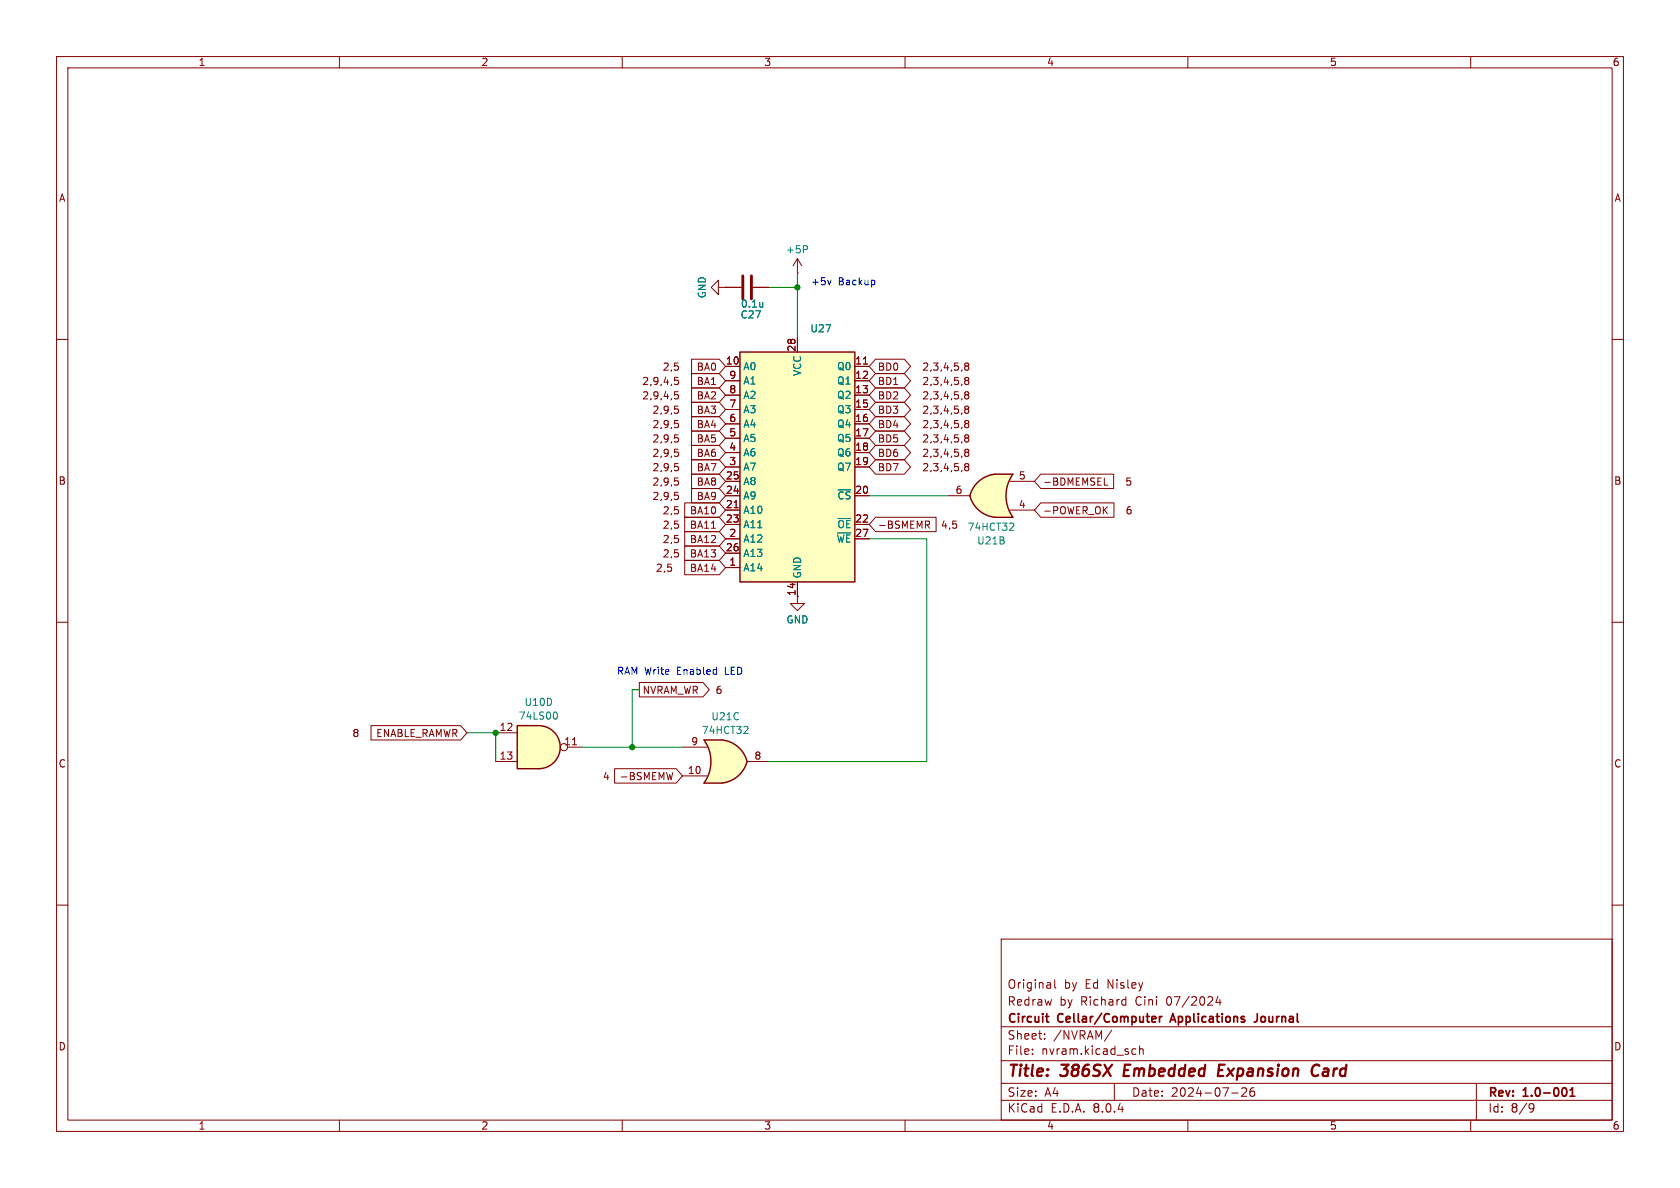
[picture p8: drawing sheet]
<svg xmlns="http://www.w3.org/2000/svg" width="297mm" height="210mm" viewBox="0 0 297 210" stroke-linecap="round" stroke-linejoin="round" font-family="sans-serif">
<g fill="none" stroke="#840000" stroke-width=".18">
<path d="M10 10h277v190h-277zM12 12h273v186h-273zM60 10v2M110 10v2M160 10v2M210 10v2M260 10v2M10 60h2M285 60h2M10 110h2M285 110h2M10 160h2"/>
<path d="M285 160h2M177 166h108v32h-108zM186.5 173.2v1.3l.2 .2M198.9 176.7l.1 .1M199 176.2v1.5M199 177.6l-.1 .1M215.3 176.1l-.3 1.1h.9M215.7 176.7v1M60 198v2M110 198v2M160 198v2M177 194.5h108"/>
<path d="M177 191.5h108M177 187.5h108M177 181.5h108M182.5 186.3v.1M182.5 185.5v.1M184.7 183.6v.1M184.7 182.8v.1M196.5 182.1l-1.3 2M197 191.5v3M200.2 186.3h.6M200.2 185.5h.6M201.5 185.5l.2-.1 .3 .1 .1 .9"/>
<path d="M201.5 184.9v1.5M210 198v2M217.7 193.2h1.2M220.3 192.4v.5l-.8 .9h.9M221.2 192.4a1.17 1.17 0 0 0-.1 1.3h.6l.1-.5-.3-.3h-.3l-.2 .3M260 198v2M261 191.5v6.5M270.6 195.1l.5 .1a.99 .99 0 0 1-.4 1.4h-.2M271.2 195.7l-.3 .3h-.3"/>
</g>
<path d="M184.8 179.7h.6M203.8 179.7l.5 .1v.2l-.7 .2M205 179.7v1M205.4 179.7l-.3 .1-.1 .2M207.3 179.2l-.5 1.5M222.3 179.2v1.1a.48 .48 0 0 1-.6 .4M185.3 180.7h.1M204.3 180.6l-.5 .1M207 180.3h.7M276.8 192.4l.2 .5-.2 .8M277.6 193.8h.8M277.6 192.7l.4-.4v1.5" fill="none" stroke="#840000" stroke-width=".3"/>
<path d="M198.9 188.2l-.3 2h1M215.4 189.2h.7M216.5 188.2h-.9l-.3 2h1M232 189.9a.67 .67 0 0 0 1 .1M233.2 188.4a.73 .73 0 0 0-1.1 .3" fill="none" stroke="#840000" stroke-width=".4"/>
<path d="M172.7 85.4a5.2 5.2 0 0 1 3.2-1.6l.6 5.2-5-1.4 .4-1.1z" fill="#ffffc2" stroke="#ffffc2" stroke-width=".18"/>
<path d="M175.9 83.8h3.2M175.9 91.4h3.2" fill="none" stroke="#ffffc2" stroke-width=".18"/>
<path d="M175.9 83.8h3.2a6.7 6.7 0 0 0 0 7.6h-3.2z" fill="#ffffc2"/>
<path d="M171.4 87.6l5-1.3-.5 5.1a5.1 5.1 0 0 1-4.5-3.8z" fill="#ffffc2" stroke="#ffffc2" stroke-width=".18"/>
<path d="M175.9 83.8a5.2 5.2 0 0 0-4.4 3.8 5.1 5.1 0 0 0 4.4 3.8M175.9 83.8h3.2a6.6 6.6 0 0 0 0 7.6h-3.2" fill="none" stroke="#840000" stroke-width=".25"/>
<path d="M167.6 87.6h3.8M178.6 90.2h4.3M178.6 85.1h4.3" fill="none" stroke="#840000" stroke-width=".18"/>
<path d="M179 92.5l.2 .2v.3l-.8 .7h.8" fill="none" stroke="#008484" stroke-width=".18"/>
<path d="M130.8 62.2h20.3v40.7h-20.3z" fill="#ffffc2"/>
<path d="M130.8 62.2h20.3v40.7h-20.3z" fill="none" stroke="#840000" stroke-width=".25"/>
<g fill="none" stroke="#840000" stroke-width=".18">
<path d="M141 59.7v2.5M128.3 64.8h2.5M128.3 67.3h2.5M128.3 69.9h2.5M128.3 72.4h2.5M128.3 74.9h2.5M128.3 77.5h2.5M151.1 64.8h2.6M151.1 67.3h2.6M151.1 69.9h2.6M151.1 72.4h2.6M151.1 74.9h2.6"/>
<path d="M151.1 77.5h2.6M152.6 64.4h.8M128.3 80h2.5M128.3 82.6h2.5M128.3 95.3h2.5M128.3 87.6h2.5M128.3 90.2h2.5M128.3 92.7h2.5M128.3 85.1h2.5M128.3 97.8h2.5M129.8 89.8h.7M151.1 80h2.6"/>
<path d="M151.1 82.6h2.6M151.1 95.3h2.6M151.1 87.6h2.6M151.1 92.7h2.6M128.3 100.3h2.5M141 102.9v2.5"/>
</g>
<path d="M127.1 133.3l5 1.3a5.2 5.2 0 0 1-4.4 3.8z" fill="#ffffc2" stroke="#ffffc2" stroke-width=".18"/>
<path d="M124.5 138.4h3.1M124.5 130.8h3.1" fill="none" stroke="#ffffc2" stroke-width=".18"/>
<path d="M124.5 130.8h3.1v7.6h-3.1a6.7 6.7 0 0 0 0-7.6z" fill="#ffffc2"/>
<g fill="#ffffc2" stroke="#ffffc2" stroke-width=".18">
<path d="M127.7 130.8a5.1 5.1 0 0 1 4.4 3.8l-5 1.3z"/>
<path d="M95.2 128.3a3.8 3.8 0 0 1 3.8 3.8 3.8 3.8 0 0 1-3.8 3.8z"/>
</g>
<path d="M124.5 130.8h3.1a5.1 5.1 0 0 1 4.5 3.8 5.2 5.2 0 0 1-4.4 3.8h-3.2a6.6 6.6 0 0 0 0-7.6z" fill="none" stroke="#840000" stroke-width=".25"/>
<path d="M127 50.8v-1.3l-1.3 1.3 1.3 1.3v-1.3h1.3M128.3 50.8h.1M128.3 50.8h2.8M133.1 50.8h2.8M141 48.3h.1M141 45.7l-.8 1.3M141 45.7v2.6M141 45.7l.7 1.3M120.6 137.2h4.4M120.6 132.1h4.4M132.1 134.6h3.8" fill="none" stroke="#840000" stroke-width=".18"/>
<path d="M134.8 53.5v.8M134.8 54.2h.1M142.5 43.4l.3 .3-.1 .3-.2 .1M132 128.4l.2 .2v.3l-.8 .8h.8" fill="none" stroke="#008484" stroke-width=".18"/>
<path d="M131.3 48.8v4M132.8 48.8v4" fill="none" stroke="#840000" stroke-width=".51"/>
<path d="M91.4 128.3h3.8v7.6h-3.8z" fill="#ffffc2"/>
<path d="M91.4 128.3h3.8a3.8 3.8 0 0 1 3.8 3.8 3.8 3.8 0 0 1-3.8 3.8h-3.8z" fill="none" stroke="#840000" stroke-width=".25"/>
<g fill="none" stroke="#840000" stroke-width=".18">
<path d="M128.3 50.8h.1M128.3 50.8h2.8M133.1 50.8h2.8M141 59.7v2.5M119.3 71.8h.6M119.3 76.9h.6M119.3 79.4h.6M119.3 74.3h.6M119.3 69.3h.6M119.3 69.8l.4-.1 .2 .3-.1 .5h-.5M119.3 67.3l.4-.1 .2 .2-.1 .5h-.5M119.3 66.7h.6"/>
<path d="M119.7 72.3l.2 .2v.3l-.2 .3M119.7 74.8l.2 .3v.3l-.2 .2M119.7 77.4l.2 .2v.3l-.2 .2M119.7 79.9l.2 .2v.3l-.2 .3M122.3 71.1h4.9l1.1 1.3-1.1 1.3h-4.9zM122.3 66h4.9l1.1 1.3-1.1 1.3h-4.9zM122.3 76.2h4.9l1.1 1.3-1.1 1.2h-4.9zM122.3 78.7h4.9l1.1 1.3-1.1 1.3h-4.9zM122.3 73.7h4.9l1.1 1.2-1.1 1.3h-4.9zM122.3 63.5h4.9l1.1 1.3-1.1 1.2h-4.9zM122.3 68.6h4.9l1.1 1.3-1.1 1.2h-4.9zM128.3 64.8h2.5"/>
<path d="M128.3 67.3h2.5M128.3 69.9h2.5M128.3 72.4h2.5M128.3 74.9h2.5M128.3 77.5h2.5M151.1 64.8h2.6M151.1 67.3h2.6M151.1 69.9h2.6M151.1 72.4h2.6M151.1 74.9h2.6M151.1 77.5h2.6M152.6 64.4h.8"/>
<path d="M154.8 71.1h5.1l1.1 1.3-1.1 1.3h-5.1l-1.1-1.3zM154.8 76.2h5.1l1.1 1.3-1.1 1.2h-5.1l-1.1-1.2zM154.8 78.7h5.1l1.1 1.3-1.1 1.3h-5.1l-1.1-1.3zM154.8 73.7h5.1l1.1 1.2-1.1 1.3h-5.1l-1.1-1.3zM154.8 68.6h5.1l1.1 1.3-1.1 1.2h-5.1l-1.1-1.2zM154.8 66h5.1l1.1 1.3-1.1 1.3h-5.1l-1.1-1.3zM154.8 63.5h5.1l1.1 1.3-1.1 1.2h-5.1l-1.1-1.2zM170.8 72.3l-.3-.2 .3-.3h.2l.3 .2-.3 .3M170.8 64.7l-.3-.2 .3-.3h.2l.3 .2-.3 .3M170.8 64.7l-.3 .3 .1 .3 .2 .1h.2l.3-.2v-.2l-.3-.3M170.8 67.3l-.3-.3 .3-.3h.2l.3 .3-.3 .3M170.8 67.3l-.3 .2 .1 .4 .2 .1h.2l.3-.3v-.2l-.3-.2"/>
<path d="M170.8 69.8l-.3-.2 .3-.3h.2l.3 .2-.3 .3M170.8 69.8l-.3 .2 .1 .4 .2 .1h.2l.3-.2v-.3l-.3-.2M170.8 72.3l-.3 .3 .1 .3 .2 .2h.2l.3-.3v-.2l-.3-.3M170.8 74.9l-.3-.3 .3-.3h.2l.3 .3-.3 .3M170.8 74.9l-.3 .2 .1 .4 .2 .1h.2l.3-.2v-.3l-.3-.2M170.8 77.4l-.3-.2 .3-.3h.2l.3 .2-.3 .3M170.8 77.4l-.3 .3 .1 .3 .2 .1h.2l.3-.2v-.2l-.3-.3M170.8 80l-.3-.3 .3-.3h.2l.3 .3-.3 .3M170.8 80l-.3 .2 .1 .4 .2 .1h.2l.3-.3v-.2l-.3-.2M170.8 72.3h.2M170.8 77.4h.2M170.8 80h.2"/>
<path d="M170.8 74.9h.2M170.8 69.8h.2M170.8 67.3h.2M170.8 64.7h.2M119.3 82h.6M119.3 84.5h.6M119.3 87h.6M119.7 82.4l.2 .3v.3l-.2 .2M119.7 85l.2 .2v.3l-.2 .3M119.7 87.5l.2 .3v.3l-.2 .2M121 99.1h6.2l1.1 1.2-1.1 1.3h-6.2zM121 96.5h6.2l1.1 1.3-1.1 1.3h-6.2z"/>
<path d="M121 91.4h6.2l1.1 1.3-1.1 1.3h-6.2zM121 88.9h6.2l1.1 1.3-1.1 1.2h-6.2zM121 94h6.2l1.1 1.3-1.1 1.2h-6.2zM122.3 81.3h4.9l1.1 1.3-1.1 1.2h-4.9zM122.3 83.8h4.9l1.1 1.3-1.1 1.3h-4.9zM122.3 86.4h4.9l1.1 1.2-1.1 1.3h-4.9zM125.8 93.4h.7M128.3 80h2.5M128.3 82.6h2.5M128.3 95.3h2.5M128.3 87.6h2.5M128.3 90.2h2.5"/>
<path d="M128.3 92.7h2.5M128.3 85.1h2.5M128.3 97.8h2.5M129.8 89.8h.7M151.1 80h2.6M151.1 82.6h2.6M151.1 95.3h2.6M151.1 87.6h2.6M151.1 92.7h2.6M154.8 91.4h10.7v2.6h-10.7l-1.1-1.3zM154.8 81.3h5.1l1.1 1.3-1.1 1.2h-5.1l-1.1-1.2zM163.6 92.1h.5l.2 .3-.1 .3-.6 .1"/>
<path d="M163.9 92.8l.4 .6M170.8 82.5l-.3-.2 .3-.3h.2l.3 .2-.3 .3M170.8 82.5l-.3 .2 .1 .4 .2 .1h.2l.3-.2v-.3l-.3-.2M170.8 82.5h.2M184 83.8h12.9v2.6h-12.9l-1.1-1.3zM184 88.9h12.9v2.5h-12.9l-1.1-1.2zM195.2 85.8h.6M195.2 90.1l.6 .7M195.8 89.6l-.7 .7M128.3 100.3h2.5M141 102.9v3.8h1.2l-1.2 1.3-1.3-1.3h1.3M65.6 128.3h15.8l1.1 1.2-1.1 1.3h-15.8z"/>
<path d="M87.6 129.5h3.8M87.6 134.6h3.8M100.3 132.1h2.6M101.2 131.7h.7M108.6 135.9h10.9l1.1 1.3-1.1 1.2h-10.9zM113 120.6h11.3l1.1 1.3-1.1 1.3h-11.3zM118.9 136.6l-.3 1.2"/>
<circle cx="99.7" cy="132.1" r=".63"/>
</g>
<path d="M134.8 53.5v.8M134.8 54.2h.1M98.2 125.9a.79 .79 0 0 1 0 1.2" fill="none" stroke="#008484" stroke-width=".18"/>
<path d="M146.9 49.5l-.3 .9M154.6 49.6v.6" fill="none" stroke="#0000c2" stroke-width=".18"/>
<path d="M135.9 50.8h5.1M141 48.3v11.4M153.7 95.3h10.1v39.3h-27.9M153.7 87.6h13.9M82.5 129.5h5.1v5.1M102.9 132.1h17.7M113 121.9h-1.2v10.2" fill="none" stroke="#008400" stroke-width=".18"/>
<g fill="#008400" stroke="#008400" stroke-width=".18">
<circle cx="87.6" cy="129.5" r=".46"/>
<circle cx="141" cy="50.8" r=".46"/>
<circle cx="111.8" cy="132.1" r=".46"/>
</g>
<g font-size="2.8" fill="#840000">
<text x="178" y="190.9">Title:</text>
<text x="187.7" y="190.9">386SX</text>
<text x="199.5" y="190.9">Embedded</text>
<text x="217" y="190.9">Expansion</text>
<text x="234.3" y="190.9">Card</text>
</g>
<g font-size="2.1" fill="#840000">
<text x="178" y="178">Redraw</text>
<text x="178" y="175">Original</text>
<text x="187.3" y="178">by</text>
<text x="188.1" y="175">by</text>
<text x="191.1" y="178">Richard</text>
<text x="191.9" y="175">Ed Nisley</text>
<text x="200.9" y="178">Cini</text>
<text x="206.5" y="178">07/2024</text>
<text x="178" y="184">Sheet:</text>
<text x="178" y="181.2">Circuit</text>
<text x="186.2" y="184">/NVRAM/</text>
<text x="187.1" y="181.2">Cellar/Computer</text>
<text x="207.7" y="181.2">Applications</text>
<text x="223.1" y="181.2">Journal</text>
<text x="178" y="186.7">File:</text>
<text x="184.1" y="186.7">nvram.kicad_sch</text>
<text x="178" y="196.9">KiCad</text>
<text x="178" y="194.1">Size:</text>
<text x="184.7" y="194.1">A4</text>
<text x="185.7" y="196.9">E.D.A.</text>
<text x="193.3" y="196.9">8.0.4</text>
<text x="200" y="194.1">Date:</text>
<text x="207" y="194.1">2024-07-26</text>
<text x="263" y="194.3">Rev:</text>
<text x="263" y="196.9">Id:</text>
<text x="267.1" y="196.9">8/9</text>
<text x="269.4" y="194.3">1.0-001</text>
</g>
<g font-size="1.8" fill="#840000">
<text x="35" y="11.9">1</text>
<text x="85" y="11.9">2</text>
<text x="135" y="11.9">3</text>
<text x="185" y="11.9">4</text>
<text x="235" y="11.9">5</text>
<text x="285" y="11.9">6</text>
<text x="10.3" y="35.9">A</text>
<text x="285.3" y="35.9">A</text>
<text x="117.1" y="65.7">2,5</text>
<text x="123.1" y="65.7">BA0</text>
<text x="128.2" y="64.5">10</text>
<text x="140.7" y="62.3" transform="rotate(-90 140.7 62.3)">28</text>
<text x="151.1" y="64.5">11</text>
<text x="155.1" y="65.7">BD0</text>
<text x="162.9" y="65.7">2,3,4,5,8</text>
<text x="113.4" y="68.3">2,9,4,5</text>
<text x="113.4" y="70.8">2,9,4,5</text>
<text x="123.1" y="68.3">BA1</text>
<text x="123.1" y="70.8">BA2</text>
<text x="128.8" y="69.6">8</text>
<text x="128.8" y="67.1">9</text>
<text x="151.1" y="67.1">12</text>
<text x="151.1" y="69.6">13</text>
<text x="155.1" y="70.8">BD2</text>
<text x="155.1" y="68.3">BD1</text>
<text x="162.9" y="70.8">2,3,4,5,8</text>
<text x="162.9" y="68.3">2,3,4,5,8</text>
<text x="115.2" y="73.3">2,9,5</text>
<text x="115.2" y="75.9">2,9,5</text>
<text x="123.1" y="73.3">BA3</text>
<text x="123.1" y="75.9">BA4</text>
<text x="128.8" y="77.2">5</text>
<text x="128.8" y="74.7">6</text>
<text x="128.8" y="72.1">7</text>
<text x="151.1" y="72.1">15</text>
<text x="151.1" y="74.7">16</text>
<text x="151.1" y="77.2">17</text>
<text x="155.1" y="73.3">BD3</text>
<text x="155.1" y="75.9">BD4</text>
<text x="162.9" y="73.3">2,3,4,5,8</text>
<text x="162.9" y="75.9">2,3,4,5,8</text>
<text x="115.2" y="78.4">2,9,5</text>
<text x="115.2" y="83.5">2,9,5</text>
<text x="115.2" y="81">2,9,5</text>
<text x="123.1" y="78.4">BA5</text>
<text x="123.1" y="83.5">BA7</text>
<text x="123.1" y="81">BA6</text>
<text x="128.8" y="82.3">3</text>
<text x="128.8" y="79.8">4</text>
<text x="151.1" y="79.8">18</text>
<text x="151.1" y="82.3">19</text>
<text x="155.1" y="78.4">BD5</text>
<text x="155.1" y="81">BD6</text>
<text x="155.1" y="83.5">BD7</text>
<text x="162.9" y="78.4">2,3,4,5,8</text>
<text x="162.9" y="81">2,3,4,5,8</text>
<text x="162.9" y="83.5">2,3,4,5,8</text>
<text x="10.3" y="85.9">B</text>
<text x="115.2" y="86">2,9,5</text>
<text x="115.2" y="88.6">2,9,5</text>
<text x="123.1" y="86">BA8</text>
<text x="123.1" y="88.6">BA9</text>
<text x="128.2" y="89.9">21</text>
<text x="128.2" y="87.4">24</text>
<text x="128.2" y="84.8">25</text>
<text x="151.1" y="87.4">20</text>
<text x="168.8" y="87.4">6</text>
<text x="180" y="89.9">4</text>
<text x="180" y="84.8">5</text>
<text x="184.3" y="86">-BDMEMSEL</text>
<text x="198.8" y="86">5</text>
<text x="285.3" y="85.9">B</text>
<text x="117.1" y="93.7">2,5</text>
<text x="117.1" y="91.1">2,5</text>
<text x="121.9" y="93.7">BA11</text>
<text x="121.9" y="91.1">BA10</text>
<text x="128.2" y="92.5">23</text>
<text x="128.8" y="95">2</text>
<text x="151.1" y="92.5">22</text>
<text x="151.1" y="95">27</text>
<text x="155.1" y="93.7">-BSMEMR</text>
<text x="166.2" y="93.7">4,5</text>
<text x="184.3" y="91.1">-POWER_OK</text>
<text x="198.9" y="91.1">6</text>
<text x="115.9" y="101.3">2,5</text>
<text x="117.1" y="98.7">2,5</text>
<text x="117.1" y="96.2">2,5</text>
<text x="121.9" y="101.3">BA14</text>
<text x="121.9" y="98.7">BA13</text>
<text x="121.9" y="96.2">BA12</text>
<text x="128.2" y="97.5">26</text>
<text x="128.8" y="100.1">1</text>
<text x="140.7" y="105.5" transform="rotate(-90 140.7 105.5)">14</text>
<text x="113.5" y="122.9">NVRAM_WR</text>
<text x="126.4" y="122.9">6</text>
<text x="62.2" y="130.5">8</text>
<text x="66.4" y="130.5">ENABLE_RAMWR</text>
<text x="88.2" y="129.3">12</text>
<text x="99.7" y="131.8">11</text>
<text x="122.1" y="131.8">9</text>
<text x="10.3" y="135.9">C</text>
<text x="88.2" y="134.4">13</text>
<text x="121.5" y="136.9">10</text>
<text x="133.3" y="134.4">8</text>
<text x="285.3" y="135.9">C</text>
<text x="106.5" y="138.1">4</text>
<text x="109.5" y="138.1">-BSMEMW</text>
<text x="10.3" y="185.9">D</text>
<text x="285.3" y="185.9">D</text>
<text x="35" y="199.9">1</text>
<text x="85" y="199.9">2</text>
<text x="135" y="199.9">3</text>
<text x="185" y="199.9">4</text>
<text x="235" y="199.9">5</text>
<text x="285" y="199.9">6</text>
</g>
<g font-size="1.8" fill="#008484">
<text x="138.8" y="45">+5P</text>
<text x="125" y="52.8" transform="rotate(-90 125 52.8)">GND</text>
<text x="130.8" y="56.5">C27</text>
<text x="130.9" y="54.6">0.1u</text>
<text x="143.2" y="58.9">U27</text>
<text x="131.3" y="65.6">A0</text>
<text x="147.9" y="65.6">Q0</text>
<text x="131.3" y="70.7">A2</text>
<text x="131.3" y="68.2">A1</text>
<text x="141.8" y="66.6" transform="rotate(-90 141.8 66.6)">VCC</text>
<text x="147.9" y="68.2">Q1</text>
<text x="147.9" y="70.7">Q2</text>
<text x="131.3" y="75.8">A4</text>
<text x="131.3" y="73.3">A3</text>
<text x="147.9" y="73.3">Q3</text>
<text x="147.9" y="75.8">Q4</text>
<text x="131.3" y="83.4">A7</text>
<text x="131.3" y="80.9">A6</text>
<text x="131.3" y="78.3">A5</text>
<text x="147.9" y="78.3">Q5</text>
<text x="147.9" y="80.9">Q6</text>
<text x="147.9" y="83.4">Q7</text>
<text x="131.3" y="88.5">A9</text>
<text x="131.3" y="86">A8</text>
<text x="147.9" y="88.5">~{CS}</text>
<text x="131.3" y="91">A10</text>
<text x="131.3" y="93.6">A11</text>
<text x="147.9" y="93.6">~{OE}</text>
<text x="171" y="94">74HCT32</text>
<text x="131.3" y="101.2">A14</text>
<text x="131.3" y="96.1">A12</text>
<text x="131.3" y="98.7">A13</text>
<text x="147.8" y="96.1">~{WE}</text>
<text x="172.6" y="96.4">U21B</text>
<text x="141.8" y="102.4" transform="rotate(-90 141.8 102.4)">GND</text>
<text x="138.9" y="110.4">GND</text>
<text x="92.6" y="125">U10D</text>
<text x="91.6" y="127.4">74LS00</text>
<text x="124" y="130">74HCT32</text>
<text x="125.7" y="127.5">U21C</text>
</g>
<g font-size="1.8" fill="#0000c2">
<text x="143.3" y="50.7">+5v</text>
<text x="148.2" y="50.7">Backup</text>
<text x="109" y="119.5">RAM Write</text>
<text x="119.8" y="119.5">Enabled</text>
<text x="128.4" y="119.5">LED</text>
</g>
</svg>
